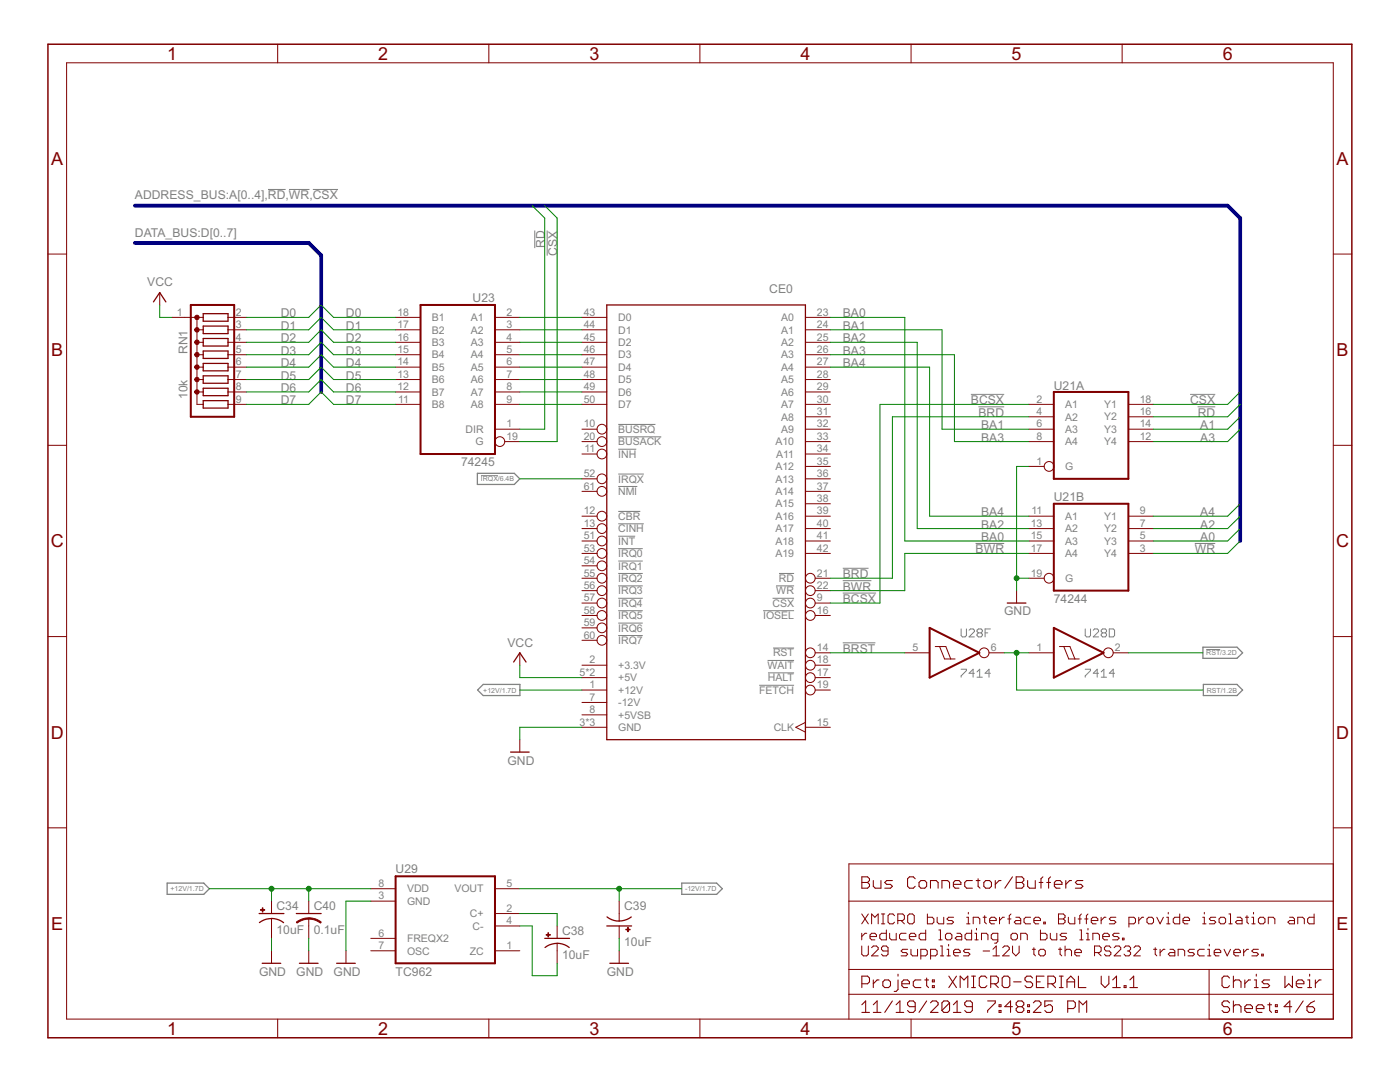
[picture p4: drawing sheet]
<svg xmlns="http://www.w3.org/2000/svg" width="279mm" height="216mm" viewBox="0 0 279 216" stroke-linecap="round" stroke-linejoin="round" font-family="sans-serif">
<g fill="none" stroke="#808080" stroke-width=".2">
<path d="M53.5 37.8h3.5M57.7 37.8h4.1M62.4 37.8h5.1M106.7 46v3.5M109.2 46v5M193.8 78.7h6.6M237.5 78.7h5M96 94.9h3.4M123.4 94.6h5.1M123.4 97.1h3.8M123.4 89.6h3.6M123.4 87.2h8.6"/>
<path d="M123.4 84.7h7.4M195.3 81.2h5.1M239 81.2h3.5M123.4 107h3.4M123.4 116.9h4.9M123.4 119.4h4.9M123.4 114.4h4.9M123.4 112h4.9M123.4 109.5h4.9M123.4 102h4.4M123.4 104.5h5.1M154.2 119.4h4.3"/>
<path d="M154.9 116.9h3.6M155.5 114.4h3M168.2 118.3h6.6M168.2 113.4h5.1M168.2 115.9h5.7M194.7 108.4h5.7M238.4 108.4h4.1M123.4 121.9h4.9M123.4 126.8h4.9M123.4 124.3h4.9M151.5 136.7h7M152.3 121.9h6.2"/>
<path d="M153.2 131.8h5.3M153.3 134.3h5.2M154.3 129.3h4.2M168.2 128.3h6.5M191.8 133.5h1.1v.3l-1.1 1.1v.2M191.8 125.5v1.3l.3 .3h.5l.3-.3v-1.3M193.4 125.8l.3-.3h.5l.3 .3v.2l-1.1 1.1h1.1M194.5 134.3h-1.1l.8-.8v1.6M195 135.1h1M195 134.1l.5-.6v1.6M195.3 126.3l-.3 .3v.2l.3 .3h.5l.2-.3v-.2l-.2-.3M195.3 126.3l-.3-.3v-.2l.3-.3h.5l.2 .3v.2l-.2 .3"/>
<path d="M195.3 126.3h.5M196.6 126.3h.5M197.7 134.3h-1.1l.8-.8v1.6M197.7 125.5h-1.1v1.6M216.6 133.5h1v.3l-1 1.1v.2M216.6 125.5v1.3l.3 .3h.5l.2-.3v-1.3M218.2 125.8l.2-.3h.6l.2 .3v.2l-1 1.1h1M219.2 134.3h-1l.8-.8v1.6M219.8 134.1l.5-.6v1.6M219.8 135.1h1M220 126.3l-.2 .3v.2l.2 .3h.6l.2-.3v-.2l-.2-.3M220 126.3l-.2-.3v-.2l.2-.3h.6l.2 .3v.2l-.2 .3"/>
<path d="M220 126.3h.6M221.4 125.5h.8l.2 .3v1l-.2 .3h-.8zM222.4 134.3h-1l.8-.8v1.6M240.7 129.6h2.8"/>
</g>
<path d="M95.3 94.4h7.3l1.1 1.1-1.1 1.2h-7.3zM95.3 137.7l1.1-1.1h7.4v2.2h-7.4zM240.1 129.1h6.8l1.1 1.2-1.1 1.1h-6.8zM240.2 136.6h6.7l1.1 1.1-1.1 1.1h-6.7zM33.4 176.2h7.3l1.1 1.1-1.1 1.2h-7.3zM136.1 176.2h6.9l1.1 1.1-1.1 1.2h-6.9z" fill="none" stroke="#808080" stroke-width=".25"/>
<path d="M9.6 8.8h260.2v198.3h-260.2z" fill="none" stroke="#800000" stroke-width=".3"/>
<g fill="none" stroke="#800000" stroke-width=".2">
<path d="M13.3 12.5h252.8v190.8h-252.8zM55.4 8.8v3.7M97.6 8.8v3.7M139.7 8.8v3.7M181.8 8.8v3.7M223.9 8.8v3.7M9.6 50.7h3.7M31.9 58.4v2.5M266.1 50.7h3.7M34.4 63.3h6.2M39.3 65.8h1.3M39.3 68.3h1.3"/>
<path d="M39.3 70.8h1.3M39.3 73.3h1.3M39.3 75.7h1.3M39.3 78.2h1.3M39.3 63.3v17.4h1.3M45.5 63.3h3.7M45.5 65.8h3.7M45.5 68.3h3.7M45.5 70.8h3.7M45.5 73.3h3.7M45.5 75.7h3.7M45.5 78.2h3.7"/>
<path d="M79 63.3h4.9M79 65.8h4.9M79 68.3h4.9M79 70.8h4.9M79 73.3h4.9M79 75.7h4.9M79 78.2h4.9M98.8 63.3h4.9M98.8 65.8h4.9M98.8 68.3h4.9M98.8 70.8h4.9M98.8 73.3h4.9"/>
<path d="M98.8 75.7h4.9M98.8 78.2h4.9M116.1 63.3h5M116.1 65.8h5M116.1 68.3h5M116.1 70.8h5M116.1 73.3h5M116.1 75.7h5M116.1 78.2h5M160.7 63.3h5M160.7 65.8h5M160.7 68.3h5"/>
<path d="M160.7 70.8h5M160.7 73.3h5M160.7 75.7h5M160.7 78.2h5M9.6 88.9h3.7M45.5 80.7h3.7M79 80.7h4.9M98.8 80.7h4.9M98.8 85.6h4.9M100.7 88.1h3M116.1 80.7h5M116.1 85.6h3.1"/>
<path d="M116.1 88.1h3.1M116.1 90.6h3.1M116.1 95.5h3.1M116.1 98h3.1M160.7 80.7h5M160.7 83.2h5M160.7 85.6h5M160.7 88.1h5M160.7 90.6h5M160.7 93.1h5M160.7 95.5h5M160.7 98h5"/>
<path d="M205.4 80.7h4.9M205.4 83.2h4.9M205.4 85.6h4.9M205.4 88.1h4.9M205.4 93.1h3M225.2 80.7h4.9M225.2 83.2h4.9M225.2 85.6h4.9M225.2 88.1h4.9M266.1 88.9h3.7M116.1 107.9h3.1M116.1 117.9h3.1"/>
<path d="M116.1 115.4h3.1M116.1 112.9h3.1M116.1 110.4h3.1M116.1 105.5h3.1M116.1 103h3.1M160.7 107.9h5M160.7 100.5h5M160.7 110.4h5M160.7 105.5h5M160.7 103h5M162.7 117.9h3M162.7 115.4h3"/>
<path d="M202.9 117.9v2.4M205.4 107.9h4.9M205.4 115.4h3M205.4 110.4h4.9M205.4 105.5h4.9M205.4 103h4.9M225.2 107.9h4.9M225.2 110.4h4.9M225.2 105.5h4.9M225.2 103h4.9M9.6 127h3.7M103.7 130.3v2.4"/>
<path d="M116.1 137.7h5M116.1 135.2h5M116.1 122.8h3.1M116.1 120.3h3.1M116.1 127.8h3.1M116.1 125.3h3.1M116.1 132.7h5M162.7 137.7h3M162.7 135.2h3M162.7 122.8h3M162.7 120.3h3M162.7 132.7h3"/>
<path d="M162.7 130.3h3M180.6 130.3h4.9M186.6 129h2.2l.9 2.5M187.5 129l1 2.5h2.1M197.4 130.3h3M205.4 130.3h4.9M211.4 129h2.1l1 2.5M212.3 129l1 2.5h2.1M222.2 130.3h3M266.1 127h3.7M103.7 147.6v2.5M116.1 140.2h5"/>
<path d="M116.1 145.1h5M116.1 142.6h5M160.7 144.1l-1.9 1 1.9 1M160.7 145.1h5M9.6 165.2h3.7M54.2 179.8v2.5M61.6 179.8v2.5M74 179.8h5M74 177.3h5M98.8 177.3h4.9M123.6 179.8v4M169.4 179.8h96.7"/>
<path d="M266.1 165.2h3.7M266.1 172.4h-96.7v30.9M54.2 183.3v3.9M54.2 189.7v2.5M61.6 183.3v3.9M61.6 189.7v2.5M69 189.7v2.5M74 189.7h5M74 187.2h5M98.8 182.3h4.9M98.8 184.8h4.9M98.8 189.7h4.9"/>
<path d="M111.2 184.8v2.4M111.2 188.2v4M123.6 184.8v2.4M123.6 189.7v2.5M169.4 193.4h96.7M169.4 198.4h96.7M172 182.4l1.3 1.9M172 186.2v1.3M172 188.8v1.6l.3 .3h.7l.3-.3v-1.6M173 186.2h-.4l-.6 .7M173.3 182.4l-1.3 1.9M173.6 186.9h1.3v-.3l-.3-.4h-.7l-.3 .4v.6l.3 .3h.7"/>
<path d="M173.9 184.3v-1.9l.7 .6 .7-.6v1.9M173.9 189.1l.4-.3h.6l.4 .3v.3l-1.4 1.3h1.4M175.9 184.3h.7M175.9 182.4h.7M176.2 182.4v1.9M176.9 185.6v1.9h-1l-.3-.3v-.6l.3-.4h1M177.2 189.8h-1l-.3-.4v-.3l.3-.3h.7l.3 .3v1.3l-.3 .3h-.7l-.3-.3M177.5 186.2v1l.4 .3h1v-1.3M178.5 182.7l-.3-.3h-.7l-.3 .3v1.3l.3 .3h.7l.3-.3M179.2 183.7h1l.3-.3v-.7l-.3-.3h-1v1.9M179.8 183.7l.7 .6M180.8 186.2h-1l-.3 .4v.6l.3 .3h1"/>
<path d="M181.1 182.7l.4-.3h.6l.4 .3v1.3l-.4 .3h-.6l-.4-.3zM181.1 189.4h-.9l-.4 .4 .4 .3h.6l.3 .3-.3 .3h-1M181.5 186.9h1.3v-.3l-.3-.4h-.7l-.3 .4v.6l.3 .3h.7M181.8 189.4v1l.3 .3h1v-1.3M183.8 190.7h.9l.4-.3v-.6l-.4-.4h-.9v2M184.7 185.6v1.9h-.9l-.4-.3v-.6l.4-.4h.9M185.1 182.4v1.9h1l.3-.3v-.6l-.3-.4h-1M185.7 190.7h1l.3-.3v-.6l-.3-.4h-1v2M187 183v1l.4 .3h.9v-1.3M187.4 187.5h.6M187.4 185.6h.3v1.9M187.7 190.7h.6"/>
<path d="M187.7 188.8h.3v1.9M189 186.2h.7l.3 .4v.6l-.3 .3h-.7l-.3-.3v-.6zM189 190.7h.7M189 189.4h.3v1.3M189.3 188.4v.4M190.3 183h-1l-.3 .4 .3 .3h.7l.3 .3-.3 .3h-1M190.3 190.1h1.3v-.3l-.3-.4h-.7l-.3 .4v.6l.3 .3h.7M191 186.2h.6l.3 .4v.9h-.9l-.4-.3 .4-.3h.9M192.9 184.3h.7M192.9 183h.4v1.3M193.3 182.1v.3M193.6 189.4h-1l-.3 .4 .3 .3h.7l.3 .3-.3 .3h-1"/>
<path d="M193.9 185.6v1.9h-1l-.3-.3v-.6l.3-.4h1M194.2 184.3v-1.3h1l.3 .4v.9M194.6 186.2h.3v1.3M194.6 187.5h.6M194.9 185.3v.3M195.9 187.5v-1.3h.9l.4 .4v.9M196.2 183h.6M196.2 189.8h1.3M196.5 182.7v1.3l.3 .3M197.5 183.7h1.3v-.3l-.3-.4h-.7l-.3 .4v.6l.3 .3h.7M198.2 189.4l.6-.6v1.9M198.2 190.7h1.3"/>
<path d="M199.1 187.5h-.9l-.4-.3v-.6l.4-.4h.9v1.7l-.3 .3h-.3M199.5 183v1.3M200.1 189.1l.3-.3h.7l.3 .3v.3l-1.3 1.3h1.3M200.4 183h-.3l-.6 .7M201.1 183.4h.7M201.8 182.4l-.4 .3v1.6M202.1 186.2h.6l.4 .4v.6l-.4 .3h-.6l-.3-.3v-.6zM202.1 188.8v1.3l.6 .6 .7-.6v-1.3M202.7 183h.7l.3 .4v.9h-1l-.3-.3 .3-.3h1M203.7 187.5v-1.3h1l.3 .4v.9M205.7 183h-1l-.3 .4v.6l.3 .3h1M206 189.4h.7"/>
<path d="M206.3 183.7h1.3v-.3l-.3-.4h-.6l-.4 .4v.6l.4 .3h.6M206.3 189.1v1.3l.4 .3M207.3 189.8l.3-.4h.7l.3 .4v.6l-.3 .3h-.7l-.3-.3zM207.6 185.6v1.9h1l.4-.3v-.6l-.4-.4h-1M208.3 184h.3v.3h-.3zM209.6 186.2v1l.3 .3h1v-1.3M211.2 182.4h1l.4 .3v.3l-.4 .4 .4 .3v.3l-.4 .3h-1zM211.2 183.4h1M211.2 189.4h.7M211.6 189.1v1.3l.3 .3M212.6 188.8v1.9M212.6 189.8l.3-.4h.6l.3 .4v.9"/>
<path d="M212.9 186.2h-1l-.3 .4 .3 .3h.7l.3 .3-.3 .3h-1M213.2 183v1l.3 .3h1v-1.3M214.5 190.1h1.3v-.3l-.3-.4h-.7l-.3 .4v.6l.3 .3h.7M215.2 183.4h.6M215.5 187.5h.7M215.5 185.6h.3v1.9M215.8 182.4l-.3 .3v1.6M216.5 183.4h.6M216.8 186.2h.3v1.3M216.8 187.5h.6M217.1 182.4l-.3 .3v1.6M217.1 185.3v.3"/>
<path d="M217.8 183.7h1.3v-.3l-.3-.4h-.7l-.3 .4v.6l.3 .3h.7M218.1 187.5v-1.3h1l.3 .4v.9M218.4 190.1h1l.4-.3v-.7l-.4-.3h-1v1.9M219.1 190.1l.7 .6M219.8 183v1.3M220.1 186.9h1.3v-.3l-.4-.4h-.6l-.3 .4v.6l.3 .3h.6M220.7 183h-.3l-.6 .7M221.7 189.1l-.3-.3h-.7l-.3 .3v.3l.3 .4h.7l.3 .3v.3l-.3 .3h-.7l-.3-.3M222.4 189.1l.3-.3h.7l.3 .3v.3l-1.3 1.3h1.3M222.7 183h-1l-.3 .4 .3 .3h.7l.3 .3-.3 .3h-1M223.4 186.2h-1l-.4 .4 .4 .3h.6l.4 .3-.4 .3h-1M224 187.2h.3v.3h-.3z"/>
<path d="M224.3 189.1l.3-.3h.7l.3 .3v.3l-.3 .4M225 189.8h.3M225.3 184.3h1l.3-.3v-.6l-.3-.4h-1v2M225.3 189.8l.3 .3v.3l-.3 .3h-.7l-.3-.3M226.3 189.1l.3-.3h.7l.3 .3v.3l-1.3 1.3h1.3M227.3 183v1.3M228.2 183h-.3l-.6 .7M228.9 183.4l.3-.4h.7l.3 .4v.6l-.3 .3h-.7l-.3-.3zM230.2 189.4h.7M230.5 189.1v1.3l.4 .3M230.9 183l.6 1.3 .7-1.3M231.5 189.4v1.3"/>
<path d="M232.5 189.4h-.3l-.7 .7M232.8 184.3h.7M232.8 183h.4v1.3M233.2 182.1v.3M233.5 189.4h.6l.4 .4v.9h-1l-.3-.3 .3-.3h1M235.1 190.7v-1.3h1l.3 .4v.9M235.4 182.4v1.9h-.9l-.4-.3v-.6l.4-.4h.9M236.1 183.7h1.3v-.3l-.3-.4h-.7l-.3 .4v.6l.3 .3h.7M238.4 189.4h-1l-.3 .4 .3 .3h.7l.3 .3-.3 .3h-1M240 184.3h.7M240 183h.3v1.3M240.3 182.1v.3"/>
<path d="M240.3 189.4h-.9l-.4 .4v.6l.4 .3h.9M241 190.7h.7M241 189.4h.3v1.3M241.3 193.4v9.9M241.3 188.4v.4M242.3 190.1h1.3v-.3l-.3-.4h-.7l-.3 .4v.6l.3 .3h.7M242.6 183h-.9l-.4 .4 .4 .3h.6l.3 .3-.3 .3h-1M243.3 183.4l.3-.4h.7l.3 .4v.6l-.3 .3h-.7l-.3-.3zM244.3 189.4l.6 1.3 .7-1.3M245.3 184.3h.6M245.3 182.4h.3v1.9M246.2 190.1h1.3v-.3l-.3-.4h-.6l-.4 .4v.6l.4 .3h.6"/>
<path d="M246.9 183h.6l.4 .4v.9h-1l-.3-.3 .3-.3h1M248.2 189.4v1.3M248.5 183h.7M248.9 182.7v1.3l.3 .3M249.2 189.4h-.3l-.7 .7M249.8 184.3h.7M249.8 183h.4v1.3M250.2 182.1v.3M251.1 183.4l.4-.4h.6l.4 .4v.6l-.4 .3h-.6l-.4-.3zM251.1 189.4h-.9l-.4 .4 .4 .3h.6l.3 .3-.3 .3h-1M251.8 190.4h.3v.3h-.3zM253.1 184.3v-1.3h1l.3 .4v.9"/>
<path d="M257.4 183h.6l.3 .4v.9h-.9l-.4-.3 .4-.3h.9M259 184.3v-1.3h1l.3 .4v.9M262.3 182.4v1.9h-1l-.3-.3v-.6l.3-.4h1M55.4 203.3v3.8M97.6 203.3v3.8M139.7 203.3v3.8M181.8 203.3v3.8M223.9 203.3v3.8"/>
<circle cx="99.8" cy="88.1" r=".97"/>
<circle cx="120.1" cy="98" r=".97"/>
<circle cx="120.1" cy="88.1" r=".97"/>
<circle cx="120.1" cy="90.6" r=".97"/>
<circle cx="120.1" cy="95.5" r=".97"/>
<circle cx="120.1" cy="85.6" r=".97"/>
<circle cx="209.4" cy="93.1" r=".97"/>
<circle cx="120.1" cy="115.4" r=".97"/>
<circle cx="120.1" cy="105.5" r=".97"/>
<circle cx="120.1" cy="108" r=".97"/>
<circle cx="120.1" cy="112.9" r=".97"/>
<circle cx="120.1" cy="110.4" r=".97"/>
<circle cx="120.1" cy="103" r=".97"/>
<circle cx="120.1" cy="117.9" r=".97"/>
<circle cx="161.7" cy="117.9" r=".97"/>
<circle cx="161.7" cy="115.4" r=".97"/>
<circle cx="209.4" cy="115.4" r=".97"/>
<circle cx="120.1" cy="125.3" r=".97"/>
<circle cx="120.1" cy="127.8" r=".97"/>
<circle cx="120.1" cy="122.8" r=".97"/>
<circle cx="120.1" cy="120.3" r=".97"/>
<circle cx="161.7" cy="120.3" r=".97"/>
<circle cx="161.7" cy="137.7" r=".97"/>
<circle cx="161.7" cy="130.3" r=".97"/>
<circle cx="161.7" cy="122.8" r=".97"/>
<circle cx="161.7" cy="132.7" r=".97"/>
<circle cx="161.7" cy="135.2" r=".97"/>
<circle cx="196.4" cy="130.3" r=".97"/>
<circle cx="221.2" cy="130.3" r=".97"/>
</g>
<g fill="none" stroke="#800000" stroke-width=".21">
<path d="M172 175h1.1l.4 .3v.4l-.4 .4 .4 .4v.3l-.4 .4h-1.1zM172 176.1h1.1M174.3 175.7v1.1l.4 .4h1.1v-1.5M178.1 175.7h-1.1l-.4 .4 .4 .4h.7l.4 .3-.4 .4h-1.1M182.6 175.3l-.3-.3h-.8l-.4 .3v1.5l.4 .4h.8l.3-.4M183.4 176.1l.4-.4h.8l.3 .4v.7l-.3 .4h-.8l-.4-.4zM185.7 177.2v-1.5h1.1l.4 .4v1.1M188 177.2v-1.5h1.1l.4 .4v1.1M190.3 176.5h1.5v-.4l-.4-.4h-.8l-.3 .4v.7l.3 .4h.8M194.1 175.7h-1.2l-.4 .4v.7l.4 .4h1.2M194.8 175.7h.8M195.2 175.3v1.5l.4 .4"/>
<path d="M196.3 176.1l.4-.4h.8l.4 .4v.7l-.4 .4h-.8l-.4-.4zM198.6 175.7v1.5M199.8 175.7h-.4l-.8 .8M202.1 175l-1.6 2.2M202.8 175h1.1l.4 .3v.4l-.4 .4 .4 .4v.3l-.4 .4h-1.1zM202.8 176.1h1.1M205.1 175.7v1.1l.4 .4h1.1v-1.5M207.4 176.1h.7M208.1 175l-.3 .3v1.9M208.9 176.1h.8M209.7 175l-.4 .3v1.9M210.4 176.5h1.5v-.4l-.3-.4h-.8l-.4 .4v.7l.4 .4h.8"/>
<path d="M212.7 175.7v1.5M213.8 175.7h-.3l-.8 .8M216.1 175.7h-1.1l-.4 .4 .4 .4h.7l.4 .3-.4 .4h-1.1M172 196.3h1.1l.4-.4v-.7l-.4-.4h-1.1v2.3M174.3 195.5v1.6M175.4 195.5h-.4l-.7 .8M176.6 195.5h.7l.4 .4v.8l-.4 .4h-.7l-.4-.4v-.8zM178.1 199.7l-1.5 2.3M179.2 195.5v1.9l-.4 .4h-.3M179.2 194.4v.4M180 196.3h1.5v-.4l-.4-.4h-.7l-.4 .4v.8l.4 .4h.7M183.8 195.5h-1.2l-.3 .4v.8l.3 .4h1.2"/>
<path d="M184.6 195.5h.7M184.9 195.2v1.5l.4 .4M184.9 199.7l-1.5 2.3M186.1 195.5h.4v.4h-.4zM186.1 196.7h.4v.4h-.4zM189.4 194.8l1.5 2.3M190.9 194.8l-1.5 2.3M191.6 197.1v-2.3l.8 .7 .7-.7v2.3M193.9 194.8h.8M193.9 197.1h.8M194.3 194.8v2.3M197 195.2l-.4-.4h-.8l-.4 .4v1.5l.4 .4h.8l.4-.4"/>
<path d="M197.1 199.7h1.5v.4l-1.5 1.5v.4M197.7 196.3h1.2l.3-.4v-.7l-.3-.4h-1.2v2.3M198.5 196.3l.7 .8M200.4 194.8h.7l.4 .4v1.5l-.4 .4h-.7l-.4-.4v-1.5zM202.3 195.9h1.5M206.1 195.2l-.4-.4h-.8l-.3 .4v.3l.3 .4h.8l.4 .4v.4l-.4 .4h-.8l-.3-.4M206.8 195.9h.8M208.4 194.8h-1.6v2.3h1.6M209.1 196.3h1.2l.4-.4v-.7l-.4-.4h-1.2v2.3M209.9 196.3l.8 .8M210 199.7h-1.5v1.2l.8-.4h.4l.3 .4v.7l-.3 .4h-.8l-.4-.4M211.4 194.8h.8"/>
<path d="M211.4 197.1h.8M211.8 194.8v2.3M212.9 195.9h1.6M212.9 197.1v-1.6l.8-.7 .8 .7v1.6M215.2 194.8v2.3h1.5M219.8 194.8v1.5l.7 .8 .8-.8v-1.5M222.1 197.1h1.5M222.1 195.5l.7-.7v2.3M224.3 196.7h.4v.4h-.4zM225.5 197.1h1.5M225.5 195.5l.8-.7v2.3M245.4 195.2l-.4-.4h-.7l-.4 .4v1.5l.4 .4h.7l.4-.4"/>
<path d="M246.1 195.9l.4-.4h.8l.4 .4v1.2M246.1 194.8v2.3M246.1 199.7v2.3M248.4 195.5v1.6M249.6 195.5h-.4l-.8 .8M250.3 195.5h.4v1.6M250.3 197.1h.8M250.7 194.4v.4M253.4 195.5h-1.2l-.3 .4 .3 .4h.8l.4 .4-.4 .4h-1.1M256.4 194.8v2.3l.8-.8 .7 .8v-2.3M258.7 196.3h1.5v-.4l-.4-.4h-.7l-.4 .4v.8l.4 .4h.7M260.1 199.7l-1.5 2.3"/>
<path d="M261 195.5h.4v1.6M261 197.1h.7M261.4 194.4v.4M262.4 199.7l-.8 .4-.8 .8M262.5 195.5v1.6M263.7 195.5h-.4l-.8 .8M172 202h1.5M172 200.5l.8-.8v2.3M174.3 200.5l.7-.8v2.3M174.3 202h1.5M178.8 202h1.6M178.8 200.5l.8-.8v2.3"/>
<path d="M182.6 200.9h-1.1l-.4-.4v-.4l.4-.4h.8l.3 .4v1.5l-.3 .4h-.8l-.4-.4M185.7 200.1l.4-.4h.7l.4 .4v.4l-1.5 1.5h1.5M189.5 200.1l-.4-.4h-.7l-.4 .4v1.5M189.5 200.1v1.5l-.4 .4h-.7l-.4-.4M189.5 200.1l-1.5 1.5M190.3 202h1.5M190.3 200.5l.7-.8v2.3M194.1 200.9h-1.2l-.4-.4v-.4l.4-.4h.8l.4 .4v1.5l-.4 .4h-.8l-.4-.4M199.4 200.5h.4v.4h-.4zM199.4 201.6h.4v.4h-.4zM202.1 200.9h-1.6l1.2-1.2v2.3M203.2 200.9l-.4-.4v-.4l.4-.4h.7l.4 .4v.4l-.4 .4"/>
<path d="M203.2 200.9l-.4 .4v.3l.4 .4h.7l.4-.4v-.3l-.4-.4M203.2 200.9h.7M205.1 200.5h.4v.4h-.4zM205.1 201.6h.4v.4h-.4zM206.2 200.1l.4-.4h.8l.4 .4v.4l-1.6 1.5h1.6M213.1 201.3h1.1l.4-.4v-.8l-.4-.4h-1.1v2.3M215.3 202v-2.3l.8 .8 .8-.8v2.3M245.4 200.1l-.4-.4h-.7l-.4 .4v.4l.4 .4h.7l.4 .4v.3l-.4 .4h-.7l-.4-.4M246.1 200.9l.4-.4h.8l.4 .4v1.1M248.4 201.3h1.6v-.4l-.4-.4h-.8l-.4 .4v.7l.4 .4h.8M250.7 201.3h1.5v-.4l-.3-.4h-.8l-.4 .4v.7l.4 .4h.8M253 200.5h.8"/>
<path d="M253.4 200.1v1.5l.4 .4M254.5 200.5h.4v.4h-.4zM254.5 201.6h.4v.4h-.4zM257.8 200.9h-1.5l1.1-1.2v2.3M260.8 200.9h1.2l.4 .4v.3l-.4 .4h-.8l-.4-.4z"/>
</g>
<g fill="none" stroke="#800000" stroke-width=".25">
<path d="M30.6 60.2l1.3-1.8 1.2 1.8M40.6 62.6h4.9v1.5h-4.9zM40.6 65.1h4.9v1.5h-4.9zM40.6 67.5h4.9v1.5h-4.9zM40.6 70h4.9v1.5h-4.9zM40.6 72.5h4.9v1.5h-4.9zM40.6 75h4.9v1.5h-4.9zM40.6 77.5h4.9v1.5h-4.9zM40.6 79.9h4.9v1.5h-4.9zM121.1 60.9h39.6v86.7h-39.6zM102.5 132.1l1.2-1.8 1.3 1.8M201 120.3h3.7"/>
<path d="M101.9 150.1h3.7M51.7 182.3h5M52.3 192.2h3.7M54.2 183.3l1.5 .3 .9 .5M54.2 183.3l-1.1 .1-1.3 .7M59.1 182.3h5M59.8 192.2h3.7M67.2 192.2h3.7M108.7 187.2h5M111.2 188.2l1.5 .3 .9 .6M111.2 188.2l-1.5 .3-.9 .6M121.1 184.8h4.9"/>
<path d="M121.1 183l1.4 .7 1.1 .1M121.7 192.2h3.7M126 183l-1.4 .6-1 .2"/>
</g>
<path d="M38.1 60.9h8.6v22.3h-8.6zM83.9 60.9h14.9v29.7h-14.9zM210.3 78.2h14.9v17.3h-14.9zM210.3 100.5h14.9v17.4h-14.9zM185.5 125.3l10 5-10 4.9zM210.3 125.3l9.9 5-9.9 4.9zM79 174.9h19.8v17.3h-19.8z" fill="none" stroke="#800000" stroke-width=".4"/>
<g fill="#800000" stroke="#800000" stroke-width=".2">
<path d="M38.9 78a.44 .44 0 0 1 .7-.1 .44 .44 0 0 1-.1 .7 .44 .44 0 0 1-.6-.4h.4h-.4z" fill-rule="evenodd"/>
<path d="M38.9 75.5a.44 .44 0 0 1 .7-.1 .44 .44 0 0 1-.1 .7 .44 .44 0 0 1-.6-.4l.4 .1-.4-.1z" fill-rule="evenodd"/>
<path d="M38.9 73a.44 .44 0 0 1 .7 0 .44 .44 0 0 1-.1 .7 .44 .44 0 0 1-.6-.4h.4h-.4z" fill-rule="evenodd"/>
<path d="M39.1 70.4a.44 .44 0 0 1 .6 .2 .44 .44 0 0 1-.3 .6 .44 .44 0 0 1-.5-.4h.4h-.4z" fill-rule="evenodd"/>
<path d="M38.9 68.1a.44 .44 0 0 1 .7-.1 .44 .44 0 0 1-.1 .7 .44 .44 0 0 1-.6-.4h.4h-.4z" fill-rule="evenodd"/>
<path d="M38.9 65.6a.44 .44 0 0 1 .8-.1 .44 .44 0 0 1-.3 .7 .44 .44 0 0 1-.5-.4h.4h-.4z" fill-rule="evenodd"/>
<path d="M38.9 63.1a.44 .44 0 0 1 .8 0 .44 .44 0 0 1-.3 .7 .44 .44 0 0 1-.5-.5l.4 .1-.4-.1z" fill-rule="evenodd"/>
<path d="M61.6 183.1l1.3 .2 1.2 .7-.1 .2-1.4-.7-1-.1z" fill-rule="evenodd"/>
<path d="M59.1 184l1.2-.6 1.3-.2v.2l-1 .1-1.3 .7z" fill-rule="evenodd"/>
</g>
<g fill="#800000" stroke="#800000" stroke-width=".2">
<path d="M109 186.5h.8v.1h-.8z"/>
<path d="M109.3 186.1h.2v.9h-.2z"/>
<path d="M124.9 185.4h.9v.1h-.9z"/>
<path d="M125.3 185.1h.1v.8h-.1z"/>
<path d="M52 181.5h.8v.1h-.8z"/>
<path d="M52.3 181.1h.2v.9h-.2z"/>
</g>
<path d="M26.9 48.5h34.7l2.5 2.4v27.3M26.9 41h218.1l2.5 2.5v64.4" fill="none" stroke="#000080" stroke-width=".76"/>
<g fill="none" stroke="#008000" stroke-width=".2">
<path d="M106.2 41l2.5 2.5v42.1h-5M108.7 41l2.5 2.5v44.6h-7.5M31.9 60.9v2.4h2.5M49.2 78.2h12.4l2.5-2.5 2.5 2.5h12.4M49.2 75.7h12.4l2.5-2.4 2.5 2.4h12.4M49.2 73.3h12.4l2.5-2.5 2.5 2.5h12.4M49.2 70.8h12.4l2.5-2.5 2.5 2.5h12.4M49.2 68.3h12.4l2.5-2.5 2.5 2.5h12.4M49.2 65.8h12.4l2.5-2.5 2.5 2.5h12.4M49.2 63.3h12.4l2.5-2.4 2.5 2.4h12.4M103.7 78.2h12.4M103.7 75.7h12.4"/>
<path d="M103.7 73.3h12.4M103.7 70.8h12.4M103.7 68.3h12.4M103.7 65.8h12.4M103.7 63.3h12.4M165.7 73.3h19.8v29.7h19.9M165.7 70.8h24.8v17.3h14.9M165.7 68.3h17.3v37.2h22.4M165.7 65.8h22.3v19.8h17.4M165.7 63.3h14.9v44.6h24.8M247.5 78.2l-2.5 2.5h-14.9M49.2 80.7h12.4l2.5-2.5 2.5 2.5h12.4"/>
<path d="M103.7 80.7h12.4M103.7 95.5h12.4M205.4 80.7h-29.8v39.6h-9.9M205.4 93.1h-2.5v24.8M205.4 83.2h-27.3v32.2h-12.4M247.5 85.6l-2.5 2.5h-14.9M247.5 83.2l-2.5 2.4h-14.9M247.5 80.7l-2.5 2.5h-14.9M202.9 115.4h2.5M205.4 110.4h-24.8v7.5h-14.9M247.5 103l-2.5 2.5h-14.9M247.5 105.5l-2.5 2.4h-14.9"/>
<path d="M247.5 107.9l-2.5 2.5h-14.9M247.5 100.5l-2.5 2.5h-14.9M103.7 132.7v2.5h12.4M103.7 137.7h12.4M165.7 130.3h14.9M200.4 130.3h5M202.9 130.3v7.4h37.2M225.2 130.3h14.9M116.1 145.1h-12.4v2.5M41.8 177.3h32.2M54.2 177.3v2.5M61.6 177.3v2.5"/>
<path d="M74 179.8h-5v9.9M103.7 177.3h32.3M123.6 177.3v2.5M54.2 187.2v2.5M61.6 187.2v2.5M103.7 182.3h7.5v2.5M103.7 184.8h2.5v9.9h5v-2.5M123.6 187.2v2.5"/>
</g>
<g fill="#008000" stroke="#008000" stroke-width=".2">
<circle cx="202.9" cy="115.4" r=".49"/>
<circle cx="61.6" cy="177.3" r=".49"/>
<circle cx="54.2" cy="177.3" r=".49"/>
<circle cx="123.6" cy="177.3" r=".49"/>
<circle cx="202.9" cy="130.3" r=".49"/>
</g>
<g font-size="4" fill="#800000">
<text x="33.4" y="11.9">1</text>
<text x="75.5" y="11.9">2</text>
<text x="117.6" y="11.9">3</text>
<text x="159.8" y="11.9">4</text>
<text x="201.9" y="11.9">5</text>
<text x="244" y="11.9">6</text>
<text x="10.2" y="32.9">A</text>
<text x="266.8" y="32.9">A</text>
<text x="10.2" y="71.1">B</text>
<text x="266.8" y="71.1">B</text>
<text x="10.1" y="109.2">C</text>
<text x="266.6" y="109.2">C</text>
<text x="10.1" y="147.4">D</text>
<text x="266.6" y="147.4">D</text>
<text x="10.2" y="185.5">E</text>
<text x="266.8" y="185.5">E</text>
<text x="33.4" y="206.5">1</text>
<text x="75.5" y="206.5">2</text>
<text x="117.6" y="206.5">3</text>
<text x="159.8" y="206.5">4</text>
<text x="201.9" y="206.5">5</text>
<text x="244" y="206.5">6</text>
</g>
<g font-size="2.7" fill="#808080">
<text x="26.9" y="39.8">ADDRESS_BUS:A[0..4],RD,WR,CSX</text>
<text x="26.9" y="47.2">DATA_BUS:D[0..7]</text>
<text x="108.7" y="49.5" transform="rotate(-90 108.7 49.5)">RD</text>
<text x="111.2" y="51" transform="rotate(-90 111.2 51)">CSX</text>
<text x="29.4" y="57.1">VCC</text>
<text x="153.5" y="58.4">CE0</text>
<text x="56" y="65.8">D1</text>
<text x="56" y="63.3">D0</text>
<text x="69" y="65.8">D1</text>
<text x="69" y="63.3">D0</text>
<text x="94.3" y="60.2">U23</text>
<text x="168.2" y="65.8">BA1</text>
<text x="168.2" y="63.3">BA0</text>
<text x="37.4" y="70.7" transform="rotate(-90 37.4 70.7)">RN1</text>
<text x="56" y="70.8">D3</text>
<text x="56" y="68.3">D2</text>
<text x="69" y="70.8">D3</text>
<text x="69" y="68.3">D2</text>
<text x="168.2" y="70.8">BA3</text>
<text x="168.2" y="68.3">BA2</text>
<text x="56" y="75.7">D5</text>
<text x="56" y="73.3">D4</text>
<text x="69" y="75.7">D5</text>
<text x="69" y="73.3">D4</text>
<text x="168.2" y="73.3">BA4</text>
<text x="210.3" y="77.8">U21A</text>
<text x="37.4" y="79.7" transform="rotate(-90 37.4 79.7)">10k</text>
<text x="56" y="80.7">D7</text>
<text x="56" y="78.2">D6</text>
<text x="69" y="80.7">D7</text>
<text x="69" y="78.2">D6</text>
<text x="193.8" y="80.7">BCSX</text>
<text x="195.3" y="83.2">BRD</text>
<text x="237.5" y="80.7">CSX</text>
<text x="239" y="83.2">RD</text>
<text x="195.8" y="88.1">BA3</text>
<text x="195.8" y="85.6">BA1</text>
<text x="239.6" y="88.1">A3</text>
<text x="239.6" y="85.6">A1</text>
<text x="92" y="93.1">74245</text>
<text x="210.3" y="99.9">U21B</text>
<text x="195.8" y="105.5">BA2</text>
<text x="195.8" y="107.9">BA0</text>
<text x="195.8" y="103">BA4</text>
<text x="239.6" y="105.5">A2</text>
<text x="239.6" y="107.9">A0</text>
<text x="239.6" y="103">A4</text>
<text x="194.7" y="110.4">BWR</text>
<text x="238.5" y="110.4">WR</text>
<text x="168.2" y="115.4">BRD</text>
<text x="168.2" y="117.9">BWR</text>
<text x="168.2" y="120.3">BCSX</text>
<text x="200.4" y="122.8">GND</text>
<text x="210.3" y="120.3">74244</text>
<text x="101.3" y="129">VCC</text>
<text x="168.2" y="130.2">BRST</text>
<text x="101.3" y="152.6">GND</text>
<text x="79" y="174.2">U29</text>
<text x="55.2" y="181.7">C34</text>
<text x="62.6" y="181.7">C40</text>
<text x="124.6" y="181.7">C39</text>
<text x="55.2" y="186.4">10uF</text>
<text x="62.6" y="186.4">0.1uF</text>
<text x="112.2" y="191.3">10uF</text>
<text x="112.2" y="186.6">C38</text>
<text x="124.6" y="188.9">10uF</text>
<text x="51.7" y="194.7">GND</text>
<text x="59.1" y="194.7">GND</text>
<text x="66.6" y="194.7">GND</text>
<text x="79" y="194.7">TC962</text>
<text x="121.1" y="194.7">GND</text>
</g>
<g font-size="2.3" fill="#808080">
<text x="35.3" y="63">1</text>
<text x="47.1" y="63">2</text>
<text x="47.1" y="65.5">3</text>
<text x="79.3" y="65.5">17</text>
<text x="79.3" y="63">18</text>
<text x="86.2" y="64.1">B1</text>
<text x="93.9" y="64.1">A1</text>
<text x="101.1" y="63">2</text>
<text x="101.1" y="65.5">3</text>
<text x="116.5" y="63">43</text>
<text x="116.5" y="65.5">44</text>
<text x="123.4" y="64.1">D0</text>
<text x="155.9" y="64.1">A0</text>
<text x="163" y="63">23</text>
<text x="163" y="65.5">24</text>
<text x="47.1" y="67.9">4</text>
<text x="47.1" y="70.4">5</text>
<text x="79.3" y="70.4">15</text>
<text x="79.3" y="67.9">16</text>
<text x="86.2" y="71.5">B4</text>
<text x="86.2" y="69">B3</text>
<text x="86.2" y="66.6">B2</text>
<text x="93.9" y="66.6">A2</text>
<text x="93.9" y="69">A3</text>
<text x="93.9" y="71.5">A4</text>
<text x="101.1" y="67.9">4</text>
<text x="101.1" y="70.4">5</text>
<text x="116.5" y="67.9">45</text>
<text x="116.5" y="70.4">46</text>
<text x="123.4" y="66.6">D1</text>
<text x="123.4" y="69">D2</text>
<text x="123.4" y="71.5">D3</text>
<text x="155.9" y="66.6">A1</text>
<text x="155.9" y="69">A2</text>
<text x="155.9" y="71.5">A3</text>
<text x="163" y="67.9">25</text>
<text x="163" y="70.4">26</text>
<text x="47.1" y="72.9">6</text>
<text x="47.1" y="75.4">7</text>
<text x="47.1" y="77.9">8</text>
<text x="79.3" y="77.9">12</text>
<text x="79.3" y="75.4">13</text>
<text x="79.3" y="72.9">14</text>
<text x="86.2" y="76.5">B6</text>
<text x="86.2" y="74">B5</text>
<text x="93.9" y="74">A5</text>
<text x="93.9" y="76.5">A6</text>
<text x="101.1" y="72.9">6</text>
<text x="101.1" y="75.4">7</text>
<text x="101.1" y="77.9">8</text>
<text x="116.5" y="72.9">47</text>
<text x="116.5" y="75.4">48</text>
<text x="116.5" y="77.9">49</text>
<text x="123.4" y="74">D4</text>
<text x="123.4" y="76.5">D5</text>
<text x="155.9" y="74">A4</text>
<text x="155.9" y="76.5">A5</text>
<text x="163" y="72.9">27</text>
<text x="163" y="75.4">28</text>
<text x="163" y="77.9">29</text>
<text x="47.1" y="80.3">9</text>
<text x="79.5" y="80.3">11</text>
<text x="86.2" y="81.4">B8</text>
<text x="86.2" y="78.9">B7</text>
<text x="93.9" y="79">A7</text>
<text x="93.9" y="81.4">A8</text>
<text x="101.1" y="80.3">9</text>
<text x="116.5" y="80.3">50</text>
<text x="123.4" y="78.9">D6</text>
<text x="123.4" y="81.4">D7</text>
<text x="155.9" y="79">A6</text>
<text x="155.9" y="81.4">A7</text>
<text x="155.9" y="83.9">A8</text>
<text x="163" y="80.3">30</text>
<text x="163" y="82.8">31</text>
<text x="206.9" y="80.3">2</text>
<text x="206.9" y="82.8">4</text>
<text x="212.6" y="81.4">A1</text>
<text x="212.6" y="83.9">A2</text>
<text x="220.4" y="83.9">Y2</text>
<text x="220.4" y="81.4">Y1</text>
<text x="227.5" y="82.8">16</text>
<text x="227.5" y="80.3">18</text>
<text x="92.9" y="86.4">DIR</text>
<text x="94.9" y="88.9">G</text>
<text x="101.1" y="85.3">1</text>
<text x="101.1" y="87.8">19</text>
<text x="116.5" y="87.8">20</text>
<text x="116.5" y="85.3">10</text>
<text x="123.4" y="88.9">BUSACK</text>
<text x="123.4" y="86.4">BUSRQ</text>
<text x="154.7" y="88.9">A10</text>
<text x="155.9" y="86.4">A9</text>
<text x="163" y="85.3">32</text>
<text x="163" y="87.8">33</text>
<text x="206.9" y="85.3">6</text>
<text x="206.9" y="87.8">8</text>
<text x="212.6" y="86.4">A3</text>
<text x="212.6" y="88.9">A4</text>
<text x="220.4" y="88.9">Y4</text>
<text x="220.4" y="86.4">Y3</text>
<text x="227.5" y="87.8">12</text>
<text x="227.5" y="85.3">14</text>
<text x="116.5" y="95.2">52</text>
<text x="116.6" y="90.3">11</text>
<text x="123.4" y="91.3">INH</text>
<text x="154.7" y="93.8">A12</text>
<text x="154.9" y="91.3">A11</text>
<text x="163" y="90.3">34</text>
<text x="163" y="92.7">35</text>
<text x="163" y="95.2">36</text>
<text x="206.9" y="92.7">1</text>
<text x="212.6" y="93.8">G</text>
<text x="116.5" y="97.7">61</text>
<text x="123.4" y="96.3">IRQX</text>
<text x="123.4" y="98.8">NMI</text>
<text x="154.7" y="96.3">A13</text>
<text x="154.7" y="98.8">A14</text>
<text x="154.7" y="101.3">A15</text>
<text x="163" y="97.7">37</text>
<text x="163" y="100.2">38</text>
<text x="116.5" y="107.6">51</text>
<text x="116.5" y="102.6">12</text>
<text x="116.5" y="105.1">13</text>
<text x="123.4" y="103.7">CBR</text>
<text x="123.4" y="106.2">CINH</text>
<text x="154.7" y="106.2">A17</text>
<text x="154.7" y="103.7">A16</text>
<text x="163" y="107.6">41</text>
<text x="163" y="105.1">40</text>
<text x="163" y="102.6">39</text>
<text x="205.7" y="105.1">13</text>
<text x="205.7" y="107.6">15</text>
<text x="205.9" y="102.6">11</text>
<text x="212.6" y="103.7">A1</text>
<text x="212.6" y="106.2">A2</text>
<text x="220.4" y="106.2">Y2</text>
<text x="220.4" y="103.7">Y1</text>
<text x="227.5" y="107.6">5</text>
<text x="227.5" y="105.1">7</text>
<text x="227.5" y="102.6">9</text>
<text x="116.5" y="112.6">54</text>
<text x="116.5" y="110.1">53</text>
<text x="123.4" y="108.7">INT</text>
<text x="123.4" y="113.6">IRQ1</text>
<text x="123.4" y="111.2">IRQ0</text>
<text x="154.7" y="108.7">A18</text>
<text x="154.7" y="111.2">A19</text>
<text x="163" y="110.1">42</text>
<text x="205.7" y="110.1">17</text>
<text x="212.6" y="108.7">A3</text>
<text x="212.6" y="111.2">A4</text>
<text x="220.4" y="111.2">Y4</text>
<text x="220.4" y="108.7">Y3</text>
<text x="227.5" y="110.1">3</text>
<text x="116.5" y="120">57</text>
<text x="116.5" y="117.5">56</text>
<text x="116.5" y="115">55</text>
<text x="123.4" y="118.6">IRQ3</text>
<text x="123.4" y="116.1">IRQ2</text>
<text x="154.9" y="118.6">WR</text>
<text x="155.5" y="116.1">RD</text>
<text x="163" y="117.5">22</text>
<text x="163" y="120">9</text>
<text x="163" y="115">21</text>
<text x="205.7" y="115">19</text>
<text x="212.6" y="116.1">G</text>
<text x="116.5" y="124.9">59</text>
<text x="116.5" y="122.5">58</text>
<text x="123.4" y="123.6">IRQ5</text>
<text x="123.4" y="121.1">IRQ4</text>
<text x="152.3" y="123.6">IOSEL</text>
<text x="154.2" y="121.1">CSX</text>
<text x="163" y="122.5">16</text>
<text x="116.5" y="127.4">60</text>
<text x="123.4" y="128.5">IRQ7</text>
<text x="123.4" y="126">IRQ6</text>
<text x="154.3" y="131">RST</text>
<text x="163" y="129.9">14</text>
<text x="182.1" y="129.9">5</text>
<text x="197.7" y="129.9">6</text>
<text x="206.9" y="129.9">1</text>
<text x="222.5" y="129.9">2</text>
<text x="115.7" y="134.9">5*2</text>
<text x="117.7" y="137.3">1</text>
<text x="117.7" y="132.4">2</text>
<text x="123.4" y="135.9">+5V</text>
<text x="123.4" y="133.5">+3.3V</text>
<text x="153.2" y="133.5">WAIT</text>
<text x="153.3" y="135.9">HALT</text>
<text x="163" y="137.3">19</text>
<text x="163" y="134.9">17</text>
<text x="163" y="132.4">18</text>
<text x="117.7" y="139.8">7</text>
<text x="117.7" y="142.3">8</text>
<text x="123.4" y="138.4">+12V</text>
<text x="123.4" y="140.9">-12V</text>
<text x="123.4" y="143.4">+5VSB</text>
<text x="151.5" y="138.4">FETCH</text>
<text x="115.7" y="144.8">3*3</text>
<text x="123.4" y="145.9">GND</text>
<text x="154.4" y="145.9">CLK</text>
<text x="163" y="144.8">15</text>
<text x="75.5" y="179.5">3</text>
<text x="75.5" y="177">8</text>
<text x="81.2" y="178.1">VDD</text>
<text x="90.7" y="178.1">VOUT</text>
<text x="101.1" y="177">5</text>
<text x="81.2" y="180.6">GND</text>
<text x="93.8" y="183">C+</text>
<text x="94.3" y="185.5">C-</text>
<text x="101.1" y="181.9">2</text>
<text x="101.1" y="184.4">4</text>
<text x="75.5" y="189.4">7</text>
<text x="75.5" y="186.9">6</text>
<text x="81.2" y="190.5">OSC</text>
<text x="81.2" y="188">FREQX2</text>
<text x="93.7" y="190.5">ZC</text>
<text x="101.1" y="189.4">1</text>
</g>
<g font-size="1.6" fill="#808080">
<text x="96" y="96.1">IRQX/6.4B</text>
<text x="240.7" y="130.7">RST/3.2D</text>
<text x="96.4" y="138.2">+12V/1.7D</text>
<text x="240.8" y="138.2">RST/1.2B</text>
<text x="34" y="177.8">+12V/1.7D</text>
<text x="136.7" y="177.8">-12V/1.7D</text>
</g>
</svg>
